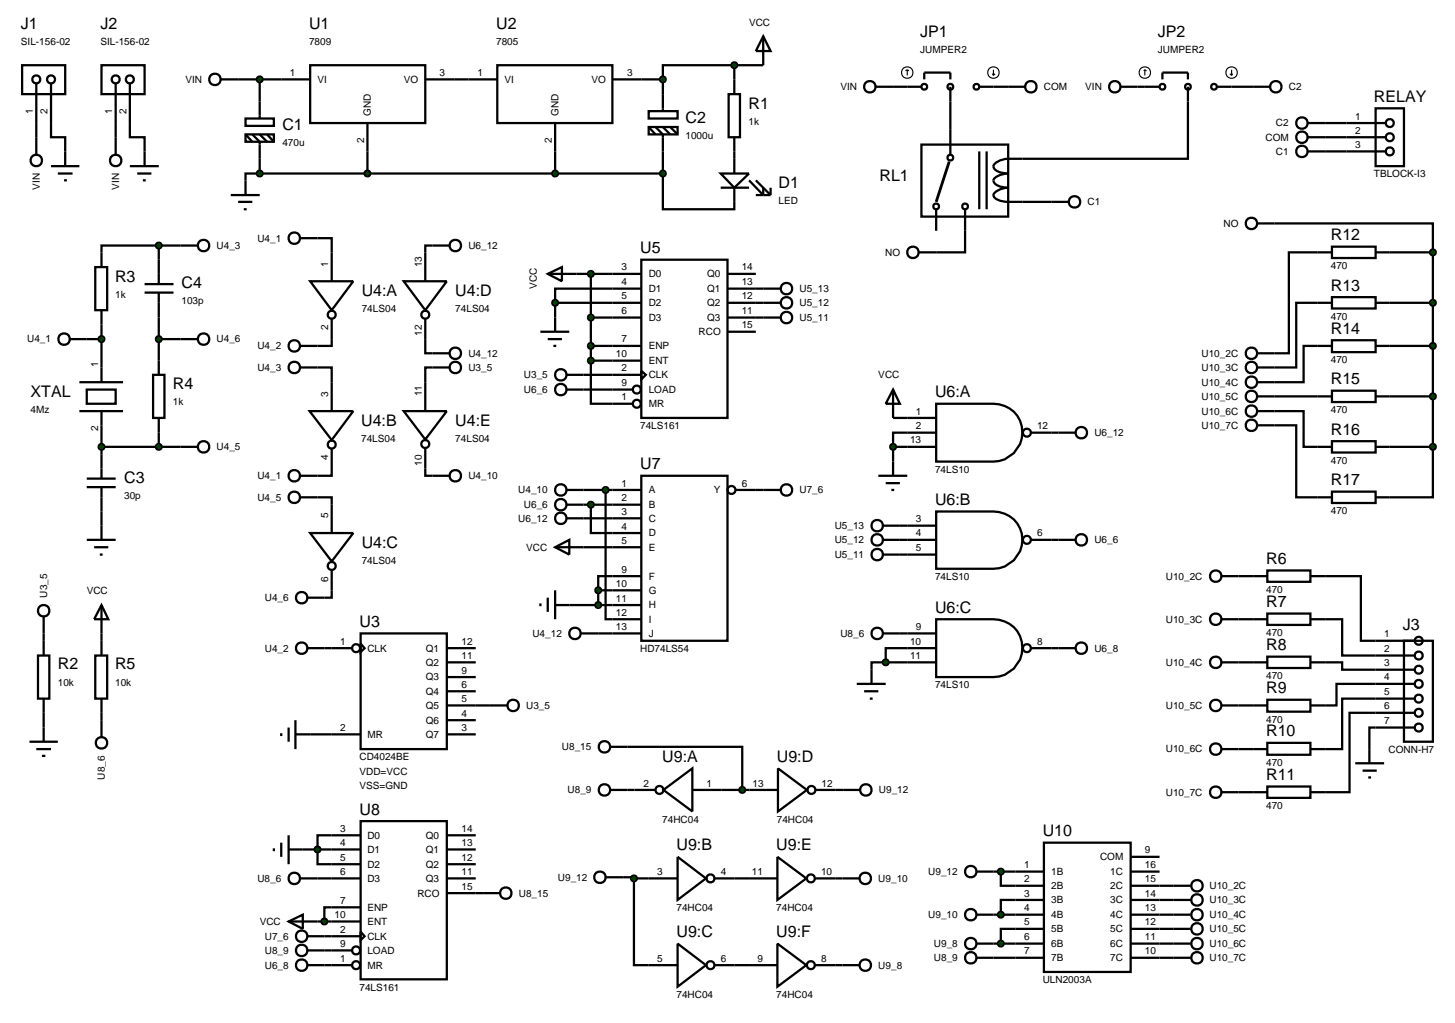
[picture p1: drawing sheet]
<svg xmlns="http://www.w3.org/2000/svg" width="257mm" height="180mm" viewBox="0 0 257 180" stroke-linecap="round" stroke-linejoin="round" font-family="sans-serif">
<g fill="none" stroke="#000" stroke-width=".4">
<path d="M42 14h12.7M45.8 14v6.9M54.7 11.5h20.3v10.2h-20.3zM75 14h12.7M87.7 11.5h20.3v10.2h-20.3zM108 14h8.9M114.4 19.6h5.1v1.3h-5.1zM116.9 14v5.6M128.5 16.6h2v7.6h-2zM129.5 11.5h-12.6v2.5M129.5 11.5v5.1M129.5 11.5h5.1"/>
<path d="M157.5 15.3h2.5M167.6 17.9v5M175.2 15.3h2.6M200.6 15.3h1.3M209.5 17.9v10.1h-29.2M217.2 15.3h3.8M6.4 21.7v2.5M9 21.7v2.5h2.5v2.5M20.4 21.7v2.5M22.9 21.7v2.5h2.6v2.5M43.3 20.9h5v1.3h-5zM43.3 23.7h5v1.3h-5z"/>
<path d="M43.3 23.7l1.2 1.3M44.5 23.7l1.3 1.3v5.6M45.8 30.6h-2.5v1.2M45.8 30.6h71.1M45.8 23.7l1.3 1.3M47.1 23.7l1.2 1.3M64.8 21.7v8.9M97.9 21.7v8.9M114.4 22.4h5.1v1.3h-5.1zM114.4 22.4l1.2 1.3M115.6 22.4l1.3 1.3v6.9M116.9 30.6v6.3h12.6v-3.8"/>
<path d="M116.9 22.4l1.3 1.3M118.2 22.4l1.3 1.3M127.1 30.6h5l-2.6 2.5zM127.1 33.1h5M129.5 24.2v6.4M132.1 31.8l2.5 2.6v-1.3M133.3 31.8l2.6 2.6M133.3 34.4h2.6M135.9 33.1v1.3M180.3 35.6h5.1M224.8 39.4h27.9v5.1M233.7 24.2h3.8"/>
<path d="M233.7 26.7h3.8M233.7 21.7h3.8M15.3 59.8h2.6M17.9 57.2v7.6M28 43.3h-10.1v1.2M28 43.3v2.5M28 56v7.6M28 59.8h3.8M28 43.3h3.8M56 42h2.5v2.5M58.5 59.8v1.2h-2.5M75 59.8v2.5h1.3"/>
<path d="M76.3 43.3h-1.3v1.2M97.9 53.4v2.6M97.9 53.4h10.1M101.7 48.3h6.3M104.2 56h3.8M104.2 48.3v15.3M108 50.9h-10.1v2.5M133.3 53.4h1.3M133.3 56h1.3M133.3 50.9h1.3M170.2 40.7v3.8h-5.1M232.4 44.5h-5.1v17.8h-2.5"/>
<path d="M232.4 53.4h-3.8v11.4h-3.8M245.1 53.4h7.6M245.1 44.5h7.6M252.7 44.5v34.3M17.9 75v5.1M17.9 78.8h13.9M28 76.3v2.5M56 64.8h2.5v2.7M76.3 64.8h-1.3v2.6M102.9 66.1h5.1M102.9 68.7h5.1M104.2 63.6v7.6h3.8"/>
<path d="M104.2 61h3.8M104.2 63.6h3.8M157.5 73.7h2.5M157.5 78.8h2.5M157.5 78.8v2.6M160 76.3h-2.5v2.5M185.4 76.3h1.3M224.8 72.5h5.1v6.3h2.5M224.8 75h3.8v12.7h3.8M224.8 69.9h7.6M232.4 61h-2.5v6.4h-5.1M245.1 61h7.6"/>
<path d="M245.1 69.9h7.6M245.1 78.8h7.6M252.7 78.8v8.9h-7.6M17.9 90.2v2.5M56 87.7h2.5v1.3M58.5 82.7v1.2h-2.5M75 82.6v1.3h1.3M102.9 89h5.1M102.9 96.5h5.1M102.9 86.4h5.1M102.9 91.4h5.1M104.2 89v5h3.8"/>
<path d="M106.8 86.4v22.8h1.2M133.3 86.4h1.3M158.7 95.2h1.3M158.7 92.7h1.3M158.7 97.8h1.3M185.4 95.2h1.3M7.7 111.7v1.3M17.9 111.7v1.3M57.2 114.3h1.3M58.5 104.1v1.3h-1.3M100.4 106.7h7.6M105.5 104.1h2.5"/>
<path d="M105.5 111.7h2.5M105.5 104.1v2.6M108 101.6h-2.5v2.5M156.2 116.8h-2.5v1.3M156.2 116.8h3.8M158.7 111.7h1.3M160 114.3h-3.8v2.5M185.4 114.3h1.3M218.4 101.6h2.6M218.4 109.2h2.6M218.4 116.8h2.6M233.7 101.6h6.3v11.4h2.6"/>
<path d="M233.7 109.2h3v6.4h5.9M233.7 116.8h3v1.3h5.9M7.7 125.7v2.6M17.9 125.7v1.3M54.7 129.5h3.8M83.9 124.4h2.5M110.7 131.7h20.2v7.6M110.7 139.3h1.2M127.2 139.3h5M147.4 139.3h1.3M218.4 124.4h2.6M218.4 132.1h2.6"/>
<path d="M218.4 139.7h2.6M242.6 120.6h-6.9v3.8h-2M242.6 123.2h-5.9v8.9h-3M242.6 125.7h-4.6v14h-4.3M242.6 128.3h-1.1v3.8M53.4 149.8h5.1M56 154.9h2.5M58.5 160h-1.3v2.5M58.5 147.3h-2.5v5.1h2.5M83.9 157.5h1.3M109.9 154.7h1.9v.2M111.8 154.9v15.3h2.6"/>
<path d="M111.8 154.9h2.6M129.5 154.9h2.6M147.3 154.9h1.3M175.2 153.7h3.9M176.5 153.7v2.5h2.6M179.1 158.7h-2.6v2.6M204.5 158.7h2.5M204.5 156.2h2.5M56 162.5h2.5M57.2 170.2h1.3M57.2 167.6h1.3M57.2 165.1h1.3"/>
<path d="M129.5 170.2h2.6M147.3 170.2h1.3M175.2 168.9h3.9M175.2 166.4h3.9M175.2 161.3h3.9M179.1 163.8h-2.6v2.6M204.5 168.9h2.5M204.5 166.4h2.5M204.5 163.8h2.5M204.5 161.3h2.5"/>
</g>
<path d="M116.5 13.7l.4-.2-.5 .5zM116.9 13.5l.3 .1 .2 .4zM116.9 14.5l.5-.5-.1 .3zM116.4 14l.5 .5-.4-.2z" fill="#004000" stroke="#000" stroke-width=".4"/>
<path d="M116.4 14l.5-.5 .5 .5-.5 .5z" fill="#004000"/>
<g fill="none" stroke="#000" stroke-width=".4">
<path d="M40.7 34.4h5.1M42 35.6h2.5M43 36.9h.5M43.3 31.8v2.6M16.8 47.1h2.1v7.6h-2.1zM17.9 44.5v2.6M17.9 54.7v2.5M25.5 51.6h5.1M25.5 50.1h5.1M28 45.8v4.3M28 51.6v4.4M54.7 49.6h7.6l-3.8 5.1z"/>
<path d="M58.5 44.5v5.1M58.5 56.2v3.6M71.2 49.6h7.6l-3.8 5.1zM75 44.5v5.1M75 56.2v3.6M108 48.3h5.1M108 50.9h5.1M108 53.4h5.1M108 56h5.1M113.1 45.8h15.2v27.9h-15.2zM128.3 48.3h5M128.3 50.9h5"/>
<path d="M128.3 53.4h5M128.3 56h5M128.3 58.5h5M14 67.4h7.7M14 72.5h7.7M15.3 68.7h5.1v2.5h-5.1zM17.9 64.8v2.6M17.9 72.5v2.5M27 66.1h2v7.6h-2zM28 63.6v2.5M28 73.7v2.6M54.6 72.5h7.7l-3.8 5.1z"/>
<path d="M58.5 67.5v5M58.5 79.1v3.6M71.2 72.5h7.6l-3.8 5zM75 67.4v5.1M75 79.1v3.5M108 61h5.1M108 63.6h5.1M108 66.1h5.1M108 68.7h3.6M108 71.2h3.6M113.1 65.4l.8 .7-.8 .8zM160 73.7h5.1"/>
<path d="M160 76.3h5.1M160 78.8h5.1M165.1 71.2h10.1a5.1 5.1 0 0 1 5.1 5.1 5.1 5.1 0 0 1-5.1 5.1h-10.1zM181.8 76.3h3.6M15.3 85.9h5.1M15.3 84.4h5.1M15.3 95.2h5.1M16.6 96.5h2.5M17.6 97.8h.5M17.9 80.1v4.3M17.9 85.9v4.3M17.9 92.7v2.5"/>
<path d="M54.7 94h7.6l-3.8 5zM58.5 89v5M160 95.2h5.1M160 97.8h5.1M160 92.7h5.1M165.1 90.2h10.1a5.1 5.1 0 0 1 5.1 5 5.1 5.1 0 0 1-5.1 5.1h-10.1zM181.8 95.2h3.6M6.7 115.6h2v7.6h-2zM7.7 113v2.6M58.5 114.3h3.6M58.5 100.6v3.5M63.6 111.7h15.2v20.4h-15.2z"/>
<path d="M63.6 113.5l.7 .8-.7 .7zM78.8 114.3h5.1M78.8 116.8h5.1M78.8 119.4h5.1M160 114.3h5.1M160 116.8h5.1M160 111.7h5.1M165.1 109.2h10.1a5.1 5.1 0 0 1 5.1 5.1 5.1 5.1 0 0 1-5.1 5.1h-10.1zM181.8 114.3h3.6M5.2 130.8h5M6.4 132.1h2.6M7.4 133.3h.6"/>
<path d="M7.7 123.2v2.5M7.7 128.3v2.5M58.5 129.5h5.1M78.8 129.5h5.1M78.8 121.9h5.1M78.8 124.4h5.1M78.8 127h5.1M58.5 147.3h5.1M58.5 149.8h5.1M58.5 152.4h5.1M58.5 154.9h5.1M58.5 160h5.1"/>
<path d="M63.6 144.8h15.2v27.9h-15.2zM78.8 147.3h5.1M78.8 149.8h5.1M78.8 152.4h5.1M78.8 154.9h5.1M78.8 157.5h5.1M58.5 162.5h5.1M58.5 165.1h5.1M58.5 167.6h3.6M58.5 170.2h3.6M63.6 164.3l.7 .8-.7 .7z"/>
<circle cx="58.5" cy="55.5" r=".7"/>
<circle cx="75" cy="55.5" r=".7"/>
<circle cx="58.5" cy="78.4" r=".7"/>
<circle cx="75" cy="78.3" r=".7"/>
<circle cx="112.3" cy="68.7" r=".7"/>
<circle cx="112.3" cy="71.2" r=".7"/>
<circle cx="181.1" cy="76.3" r=".7"/>
<circle cx="58.5" cy="99.8" r=".7"/>
<circle cx="181.1" cy="95.2" r=".7"/>
<circle cx="62.8" cy="114.3" r=".7"/>
<circle cx="181.1" cy="114.3" r=".7"/>
<circle cx="62.8" cy="170.2" r=".7"/>
<circle cx="62.8" cy="167.6" r=".7"/>
</g>
<path d="M27.7 59.4l.3-.1-.5 .5zM28 59.3l.4 .2 .1 .3zM28 60.3l.5-.5-.1 .3zM27.5 59.8l.5 .5-.4-.2z" fill="#004000" stroke="#000" stroke-width=".4"/>
<path d="M28 59.3l.5 .5-.5 .5-.5-.5z" fill="#004000"/>
<g fill="none" stroke="#000" stroke-width=".4">
<path d="M134.6 6.4l1.3 2.6h-2.6zM134.6 6.4v5.1M111.9 139.3h3.6M117 139.3l5.1-3.8v7.6zM122.1 139.3h5.1M132.2 139.3h5M137.2 135.5l5.1 3.8-5.1 3.8zM143.8 139.3h3.6M114.4 154.9h5.1M119.5 151.1l5 3.8-5 3.8zM126.1 154.9h3.4M132.1 154.9h5"/>
<path d="M137.1 151.1l5.1 3.8-5.1 3.8zM143.7 154.9h3.6M179.1 153.7h5M179.1 156.2h5M179.1 158.7h5M184.1 148.6h15.3v22.8h-15.3zM199.4 153.7h5.1M199.4 156.2h5.1M199.4 158.7h5.1M199.4 151.1h5.1M114.4 170.2h5.1M119.5 166.4l5 3.8-5 3.8z"/>
<path d="M126.1 170.2h3.4M132.1 170.2h5M137.1 166.4l5.1 3.8-5.1 3.8zM143.7 170.2h3.6M179.1 161.3h5M179.1 163.8h5M179.1 166.4h5M179.1 168.9h5M199.4 161.3h5.1M199.4 163.8h5.1M199.4 166.4h5.1M199.4 168.9h5.1"/>
<circle cx="116.3" cy="139.3" r=".7"/>
<circle cx="143.1" cy="139.3" r=".7"/>
<circle cx="125.3" cy="154.9" r=".7"/>
<circle cx="143" cy="154.9" r=".7"/>
<circle cx="125.3" cy="170.2" r=".7"/>
<circle cx="143" cy="170.2" r=".7"/>
</g>
<path d="M129.1 11.2l.4-.2-.5 .5zM129.5 11l.3 .1 .2 .4zM130 11.5l-.1 .3-.4 .2zM129 11.5l.5 .5-.4-.2z" fill="#004000" stroke="#000" stroke-width=".4"/>
<path d="M129 11.5l.5-.5 .5 .5-.5 .5z" fill="#004000"/>
<g fill="none" stroke="#000" stroke-width=".4">
<path d="M38.9 14h3.1M6.4 24.2v3.1M9 29.3h5M10.2 30.6h2.6M11.3 31.8h.5M11.5 26.7v2.6"/>
<circle cx="37.9" cy="14" r="1.01"/>
<circle cx="6.4" cy="28.3" r="1.01"/>
</g>
<path d="M45.4 13.7l.4-.2-.5 .5zM45.8 13.5l.4 .2 .1 .3zM45.8 14.5l.5-.5-.1 .3zM45.3 14l.5 .5-.3-.1z" fill="#004000" stroke="#000" stroke-width=".4"/>
<path d="M45.3 14l.5-.5 .5 .5-.5 .5z" fill="#004000"/>
<path d="M95.3 58.5h5.1M96.6 48.3l2.5-1.2v2.5zM96.6 48.3h5.1M96.6 59.8h2.5M97.9 56v2.5M97.6 61h.5" fill="none" stroke="#000" stroke-width=".4"/>
<g fill="#004000" stroke="#000" stroke-width=".4">
<path d="M97.5 53.1l.4-.2-.5 .5zM97.9 52.9l.3 .1 .2 .4zM98.4 53.4l-.1 .3-.4 .2zM97.4 53.4l.5 .5-.3-.1z"/>
<path d="M103.8 55.7l.4-.2-.5 .5zM104.2 55.5l.3 .1 .2 .4zM104.7 56l-.1 .3-.4 .2zM103.7 56l.5 .5-.3-.1z"/>
<path d="M103.9 60.6l.3-.1-.5 .5zM104.2 60.5l.3 .1 .2 .4zM104.7 61l-.1 .3-.4 .2zM103.7 61l.5 .5-.4-.2z"/>
<path d="M103.9 63.2l.3-.1-.5 .5zM104.2 63.1l.3 .1 .2 .4zM104.7 63.6l-.1 .3-.4 .2zM103.7 63.6l.5 .5-.4-.2z"/>
</g>
<g fill="#004000">
<path d="M97.4 53.4l.5-.5 .5 .5-.5 .5z"/>
<path d="M103.7 56l.5-.5 .5 .5-.5 .5z"/>
<path d="M104.2 60.5l.5 .5-.5 .5-.5-.5z"/>
<path d="M103.7 63.6l.5-.5 .5 .5-.5 .5z"/>
</g>
<path d="M157.5 68.7l1.2 2.5h-2.5zM157.5 68.7v5M16.8 115.6h2.1v7.6h-2.1zM17.9 113v2.6M17.9 123.2v2.5M48.3 149.6v.5M49.6 148.6v2.5M50.9 149.8h2.5M50.9 147.3v5.1M50.9 162.5l2.5-1.2v2.5zM50.9 162.5h5.1" fill="none" stroke="#000" stroke-width=".4"/>
<g fill="#004000" stroke="#000" stroke-width=".4">
<path d="M56.8 162.2l.4-.2-.5 .5zM57.2 162l.4 .2 .1 .3zM57.2 163l.5-.5-.1 .3zM56.7 162.5l.5 .5-.3-.1z"/>
<path d="M55.6 149.5l.4-.2-.5 .5zM56 149.3l.4 .2 .1 .3zM56.5 149.8l-.2 .4-.3 .1zM55.5 149.8l.5 .5-.3-.1z"/>
</g>
<g fill="#004000">
<path d="M56.7 162.5l.5-.5 .5 .5-.5 .5z"/>
<path d="M55.5 149.8l.5-.5 .5 .5-.5 .5z"/>
</g>
<g fill="none" stroke="#000" stroke-width=".4">
<path d="M108 86.4h5.1M108 89h5.1M108 91.4h5.1M108 94h5.1M108 96.5h5.1M113.1 83.9h15.2v29.1h-15.2zM129.8 86.4h3.5M108 101.6h5.1M108 104.1h5.1M108 106.7h5.1M108 109.2h5.1M108 111.7h5.1"/>
<circle cx="129" cy="86.4" r=".7"/>
</g>
<path d="M103.9 88.6l.3-.1-.5 .5zM104.2 88.5l.3 .1 .2 .4zM104.7 89l-.1 .3-.4 .2zM103.7 89l.5 .5-.4-.2z" fill="#004000" stroke="#000" stroke-width=".4"/>
<path d="M104.2 88.5l.5 .5-.5 .5-.5-.5z" fill="#004000"/>
<path d="M97.9 96.5l2.5-1.3v2.6zM97.9 96.5h5M95.3 106.4v.5M96.6 105.4v2.5M97.9 106.7h2.5M97.9 104.1v5.1" fill="none" stroke="#000" stroke-width=".4"/>
<path d="M105.2 103.7l.3-.1-.5 .5zM105.5 103.6l.3 .1 .2 .4zM106 104.1l-.2 .4-.3 .1zM105 104.1l.5 .5-.3-.1z" fill="#004000" stroke="#000" stroke-width=".4"/>
<path d="M105.5 103.6l.5 .5-.5 .5-.5-.5z" fill="#004000"/>
<g fill="none" stroke="#000" stroke-width=".4">
<path d="M76.3 83.9h3M99.9 86.4h3M102.4 111.7h3.1"/>
<circle cx="80.3" cy="83.9" r="1.01"/>
<circle cx="98.9" cy="86.4" r="1.01"/>
<circle cx="101.4" cy="111.7" r="1.01"/>
</g>
<path d="M106.4 86.1l.4-.2-.5 .5zM106.8 85.9l.3 .1 .2 .4zM107.3 86.4l-.2 .4-.3 .1zM106.3 86.4l.5 .5-.4-.2z" fill="#004000" stroke="#000" stroke-width=".4"/>
<path d="M106.3 86.4l.5-.5 .5 .5-.5 .5z" fill="#004000"/>
<g fill="none" stroke="#000" stroke-width=".4">
<path d="M76.3 62.3h3M215.4 101.6h3M215.4 109.2h3M215.4 116.8h3M107.6 139.3h3.1M107.6 131.7h3.1M215.4 124.4h3M215.4 132.1h3M215.4 139.7h3M85.2 157.5h3M207 158.7h3M207 156.2h3"/>
<path d="M54.2 167.6h3M172.2 168.9h3M207 168.9h3M207 166.4h3M207 163.8h3M207 161.3h3"/>
<circle cx="80.3" cy="62.3" r="1.01"/>
<circle cx="214.4" cy="101.6" r="1.01"/>
<circle cx="214.4" cy="109.2" r="1.01"/>
<circle cx="214.4" cy="116.8" r="1.01"/>
<circle cx="106.6" cy="139.3" r="1.01"/>
<circle cx="106.6" cy="131.7" r="1.01"/>
<circle cx="214.4" cy="139.7" r="1.01"/>
<circle cx="214.4" cy="124.4" r="1.01"/>
<circle cx="214.4" cy="132.1" r="1.01"/>
<circle cx="89.2" cy="157.5" r="1.01"/>
<circle cx="211.1" cy="156.2" r="1.01"/>
<circle cx="211.1" cy="158.7" r="1.01"/>
<circle cx="53.2" cy="167.6" r="1.01"/>
<circle cx="171.2" cy="168.9" r="1.01"/>
<circle cx="211.1" cy="168.9" r="1.01"/>
<circle cx="211.1" cy="161.3" r="1.01"/>
<circle cx="211.1" cy="163.8" r="1.01"/>
<circle cx="211.1" cy="166.4" r="1.01"/>
</g>
<path d="M130.6 138.9l.3-.1-.5 .5zM130.9 138.8l.3 .1 .2 .4zM131.4 139.3l-.2 .4-.3 .1zM130.4 139.3l.5 .5-.3-.1z" fill="#004000" stroke="#000" stroke-width=".4"/>
<path d="M130.9 138.8l.5 .5-.5 .5-.5-.5z" fill="#004000"/>
<g fill="none" stroke="#000" stroke-width=".4">
<path d="M20.4 24.2v3.1M22.9 29.3h5.1M24.2 30.6h2.5M25.2 31.8h.5M25.5 26.7v2.6M162.5 25.5h15.3v12.7h-15.3zM165.1 36.9v3.8M167.6 22.9v4.4M170.2 36.9v3.8M172.7 26.7v10.2M174 26.7v10.2M180.3 28a6.9 6.9 0 0 0-4.3 .5 .9 .9 0 0 0-.7 1.2 2.84 2.84 0 0 0 2.5 .9 2.77 2.77 0 0 0-2.6 1.2 1.5 1.5 0 0 0 1.3 1.1l1.3 .2a2.79 2.79 0 0 0-2.6 1.3 1.5 1.5 0 0 0 1.3 1l1.3 .2h2.5"/>
<path d="M76.3 43.3h3M232.4 44.5h2.5M232.4 53.4h2.5M234.9 43.5h7.7v2h-7.7zM234.9 52.4h7.7v2h-7.7zM234.9 60h7.7v2.1h-7.7zM242.6 44.5h2.5M242.6 53.4h2.5M52.9 61h3.1M76.3 64.8h3M99.9 66.1h3M99.9 68.7h3"/>
<path d="M186.7 76.3h3M221.7 62.3h3.1M221.7 64.8h3.1M221.7 67.4h3.1M221.7 69.9h3.1M221.7 72.5h3.1M221.7 75h3.1M232.4 69.9h2.5M232.4 61h2.5M232.4 78.8h2.5M234.9 68.9h7.7v2h-7.7zM234.9 77.8h7.7v2h-7.7z"/>
<path d="M242.6 69.9h2.5M242.6 61h2.5M242.6 78.8h2.5M99.9 91.4h3M99.9 89h3M186.7 95.2h3M232.4 87.7h2.5M234.9 86.7h7.7v2h-7.7zM242.6 87.7h2.5M54.2 114.3h3M221 101.6h2.5M221 109.2h2.5"/>
<path d="M221 116.8h2.5M223.5 100.6h7.6v2h-7.6zM223.5 108.2h7.6v2h-7.6zM223.5 115.8h7.6v2h-7.6zM231.1 101.6h2.6M231.1 109.2h2.6M231.1 116.8h2.6M86.4 124.4h3.1M221 124.4h2.5M221 132.1h2.5M221 139.7h2.5M223.5 123.4h7.6v2.1h-7.6z"/>
<path d="M223.5 131h7.6v2.1h-7.6zM223.5 138.7h7.6v2h-7.6zM231.1 124.4h2.6M231.1 132.1h2.6M231.1 139.7h2.6M239 134.6h5.1M240.3 135.9h2.5M241.3 137.1h.5M241.5 132.1v2.5"/>
<circle cx="20.4" cy="28.3" r="1.01"/>
<circle cx="165.1" cy="36.4" r=".51"/>
<circle cx="167.6" cy="27.8" r=".51"/>
<circle cx="170.2" cy="36.4" r=".51"/>
<circle cx="80.3" cy="43.3" r="1.01"/>
<circle cx="51.9" cy="61" r="1.01"/>
<circle cx="80.3" cy="64.8" r="1.01"/>
<circle cx="98.9" cy="68.7" r="1.01"/>
<circle cx="98.9" cy="66.1" r="1.01"/>
<circle cx="190.7" cy="76.3" r="1.01"/>
<circle cx="220.7" cy="67.4" r="1.01"/>
<circle cx="220.7" cy="64.8" r="1.01"/>
<circle cx="220.7" cy="72.5" r="1.01"/>
<circle cx="220.7" cy="75" r="1.01"/>
<circle cx="220.7" cy="62.3" r="1.01"/>
<circle cx="220.7" cy="69.9" r="1.01"/>
<circle cx="98.9" cy="89" r="1.01"/>
<circle cx="98.9" cy="91.4" r="1.01"/>
<circle cx="190.7" cy="95.2" r="1.01"/>
<circle cx="53.2" cy="114.3" r="1.01"/>
<circle cx="90.5" cy="124.4" r="1.01"/>
</g>
<path d="M167.4 28.5l-2.3 7.1" fill="none" stroke="#000" stroke-width=".5"/>
<g fill="#004000" stroke="#000" stroke-width=".4">
<path d="M252.3 53.1l.4-.2-.5 .5zM252.7 52.9l.4 .2 .1 .3zM253.2 53.4l-.1 .3-.4 .2zM252.2 53.4l.5 .5-.4-.2z"/>
<path d="M252.3 60.7l.4-.2-.5 .5zM252.7 60.5l.4 .2 .1 .3zM253.2 61l-.1 .3-.4 .2zM252.2 61l.5 .5-.4-.2z"/>
<path d="M252.4 69.5l.3-.1-.5 .5zM252.7 69.4l.4 .2 .1 .3zM253.2 69.9l-.1 .3-.4 .2zM252.2 69.9l.5 .5-.4-.2z"/>
<path d="M252.3 78.5l.4-.2-.5 .5zM252.7 78.3l.4 .2 .1 .3zM253.2 78.8l-.1 .3-.4 .2zM252.2 78.8l.5 .5-.4-.2z"/>
</g>
<g fill="#004000">
<path d="M252.2 53.4l.5-.5 .5 .5-.5 .5z"/>
<path d="M252.2 61l.5-.5 .5 .5-.5 .5z"/>
<path d="M252.7 69.4l.5 .5-.5 .5-.5-.5z"/>
<path d="M252.2 78.8l.5-.5 .5 .5-.5 .5z"/>
</g>
<g fill="none" stroke="#000" stroke-width=".4">
<path d="M3.9 11.5h7.6v5.1h-7.6zM6.4 14.8v6.9M9 14.8v6.9M17.9 11.5h7.6v5.1h-7.6zM20.4 14.8v6.9M22.9 14.8v6.9M154.4 15.3h3.1M160 15.3h2.5M163 14v-1.2h4.6v1.2M167.6 15.3v2.6M172.7 15.3h2.5M197.6 15.3h3"/>
<path d="M201.9 15.3h2.6M205 14v-1.2h4.5v1.2M209.5 15.3v2.6M214.6 15.3h2.6M242.6 19.1h5v10.2h-5zM237.5 21.7h6.8M237.5 24.2h6.8M237.5 26.7h6.8M134.6 86.4h3M155.7 111.7h3M186.7 114.3h3M148.7 139.3h3"/>
<path d="M52.9 154.9h3.1M148.6 154.9h3M172.2 153.7h3M54.2 165.1h3M54.2 170.2h3M148.6 170.2h3M172.2 161.3h3M172.2 166.4h3"/>
<circle cx="6.4" cy="14" r=".7"/>
<circle cx="9" cy="14" r=".7"/>
<circle cx="20.4" cy="14" r=".7"/>
<circle cx="22.9" cy="14" r=".7"/>
<circle cx="153.4" cy="15.3" r="1.01"/>
<circle cx="163" cy="15.3" r=".51"/>
<circle cx="167.6" cy="15.3" r=".51"/>
<circle cx="172.2" cy="15.3" r=".51"/>
<circle cx="196.6" cy="15.3" r="1.01"/>
<circle cx="205" cy="15.3" r=".51"/>
<circle cx="209.5" cy="15.3" r=".51"/>
<circle cx="214.1" cy="15.3" r=".51"/>
<circle cx="245.1" cy="26.7" r=".7"/>
<circle cx="245.1" cy="24.2" r=".7"/>
<circle cx="245.1" cy="21.7" r=".7"/>
<circle cx="138.7" cy="86.4" r="1.01"/>
<circle cx="154.7" cy="111.7" r="1.01"/>
<circle cx="190.7" cy="114.3" r="1.01"/>
<circle cx="152.7" cy="139.3" r="1.01"/>
<circle cx="51.9" cy="154.9" r="1.01"/>
<circle cx="152.6" cy="154.9" r="1.01"/>
<circle cx="171.2" cy="153.7" r="1.01"/>
<circle cx="53.2" cy="165.1" r="1.01"/>
<circle cx="53.2" cy="170.2" r="1.01"/>
<circle cx="152.6" cy="170.2" r="1.01"/>
<circle cx="171.2" cy="166.4" r="1.01"/>
<circle cx="171.2" cy="161.3" r="1.01"/>
</g>
<g fill="none" stroke="#000" stroke-width=".2">
<path d="M160 12.3l-.3 .2M160 12.3l.3 .2M160 12.3v1M175 13l.2 .3M175.2 12.3v1M175.5 13l-.3 .3M201.9 12.3l-.2 .2M201.9 12.3l.3 .2M201.9 12.3v1M216.9 13l.3 .3M217.2 12.3v1M217.4 13l-.2 .3"/>
<circle cx="160" cy="12.8" r="1.01"/>
<circle cx="175.2" cy="12.8" r="1.01"/>
<circle cx="201.9" cy="12.8" r="1.01"/>
<circle cx="217.2" cy="12.8" r="1.01"/>
</g>
<g fill="#004000" stroke="#000" stroke-width=".4">
<path d="M176.2 153.3l.3-.1-.5 .5zM176.5 153.2l.3 .1 .2 .4zM177 153.7l-.2 .4-.3 .1zM176 153.7l.5 .5-.3-.1z"/>
<path d="M176.2 160.9l.3-.1-.5 .5zM176.5 160.8l.3 .1 .2 .4zM177 161.3l-.1 .3-.4 .2zM176 161.3l.5 .5-.4-.2z"/>
<path d="M176.2 166l.3-.1-.5 .5zM176.5 165.9l.3 .1 .2 .4zM177 166.4l-.2 .4-.3 .1zM176 166.4l.5 .5-.3-.1z"/>
</g>
<g fill="#004000">
<path d="M176.5 153.2l.5 .5-.5 .5-.5-.5z"/>
<path d="M176.5 160.8l.5 .5-.5 .5-.5-.5z"/>
<path d="M176.5 165.9l.5 .5-.5 .5-.5-.5z"/>
</g>
<g fill="none" stroke="#000" stroke-width=".4">
<path d="M134.6 50.9h3M134.6 53.4h3M134.6 56h3M154.9 83.9h5.1M155.7 92.7h3M155.7 95.2h3M155.7 97.8h3M156.2 85.2h2.5M157.2 86.4h.5M157.5 81.4v2.5"/>
<circle cx="138.7" cy="50.9" r="1.01"/>
<circle cx="138.7" cy="53.4" r="1.01"/>
<circle cx="138.7" cy="56" r="1.01"/>
<circle cx="154.7" cy="97.8" r="1.01"/>
<circle cx="154.7" cy="95.2" r="1.01"/>
<circle cx="154.7" cy="92.7" r="1.01"/>
</g>
<path d="M157.1 78.5l.4-.2-.5 .5zM157.5 78.3l.3 .1 .2 .4zM158 78.8l-.1 .3-.4 .2zM157 78.8l.5 .5-.3-.1z" fill="#004000" stroke="#000" stroke-width=".4"/>
<path d="M157 78.8l.5-.5 .5 .5-.5 .5z" fill="#004000"/>
<g fill="none" stroke="#000" stroke-width=".4">
<path d="M177.8 15.3h3M221 15.3h3M185.4 35.6h3M230.6 24.2h3.1M230.6 26.7h3.1M230.6 21.7h3.1M17.9 106.7l1.2 2.5h-2.5zM17.9 106.7v5M242.6 113h6.8M242.6 115.6h6.8M242.6 118.1h6.8M247.6 113h5.1v17.8h-5.1z"/>
<path d="M242.6 120.6h6.8M242.6 123.2h6.8M242.6 125.7h6.8M242.6 128.3h6.8"/>
<circle cx="181.8" cy="15.3" r="1.01"/>
<circle cx="225" cy="15.3" r="1.01"/>
<circle cx="189.5" cy="35.6" r="1.01"/>
<circle cx="229.6" cy="26.7" r="1.01"/>
<circle cx="229.6" cy="21.7" r="1.01"/>
<circle cx="229.6" cy="24.2" r="1.01"/>
<circle cx="250.2" cy="113" r=".7"/>
<circle cx="250.2" cy="115.6" r=".7"/>
<circle cx="250.2" cy="118.1" r=".7"/>
<circle cx="250.2" cy="120.6" r=".7"/>
<circle cx="250.2" cy="125.7" r=".7"/>
<circle cx="250.2" cy="128.3" r=".7"/>
<circle cx="250.2" cy="123.2" r=".7"/>
</g>
<path d="M105.2 106.3l.3-.1-.5 .5zM105.5 106.2l.3 .1 .2 .4zM106 106.7l-.2 .4-.3 .1zM105 106.7l.5 .5-.3-.1z" fill="#004000" stroke="#000" stroke-width=".4"/>
<path d="M105.5 106.2l.5 .5-.5 .5-.5-.5z" fill="#004000"/>
<path d="M153.7 118.1v2.5M151.1 120.6h5.1M152.4 121.9h2.5M153.4 123.2h.5" fill="none" stroke="#000" stroke-width=".4"/>
<g fill="#004000" stroke="#000" stroke-width=".4">
<path d="M155.9 116.4l.3-.1-.5 .5zM156.2 116.3l.4 .2 .1 .3zM156.7 116.8l-.2 .4-.3 .1zM155.7 116.8l.5 .5-.3-.1z"/>
<path d="M111.5 154.5l.3-.1-.5 .5zM111.8 154.4l.3 .1 .2 .4zM111.8 155.4l.5-.5-.2 .4zM111.3 154.9l.5 .5-.3-.1z"/>
<path d="M252.4 44.1l.3-.1-.5 .5zM252.7 44l.4 .2 .1 .3zM253.2 44.5l-.1 .3-.4 .2zM252.2 44.5l.5 .5-.4-.2z"/>
</g>
<g fill="#004000">
<path d="M155.7 116.8l.5-.5 .5 .5-.5 .5z"/>
<path d="M111.8 154.4l.5 .5-.5 .5-.5-.5z"/>
<path d="M252.7 44l.5 .5-.5 .5-.5-.5z"/>
</g>
<g fill="none" stroke="#000" stroke-width=".4">
<path d="M12.3 59.8h3M31.8 43.3h3.1M52.9 42h3.1M52.9 64.8h3.1"/>
<circle cx="11.3" cy="59.8" r="1.01"/>
<circle cx="35.9" cy="43.3" r="1.01"/>
<circle cx="51.9" cy="42" r="1.01"/>
<circle cx="51.9" cy="64.8" r="1.01"/>
</g>
<path d="M17.6 59.4l.3-.1-.5 .5zM17.9 59.3l.3 .1 .2 .4zM17.9 60.3l.5-.5-.2 .4zM17.4 59.8l.5 .5-.4-.2z" fill="#004000" stroke="#000" stroke-width=".4"/>
<path d="M17.9 59.3l.5 .5-.5 .5-.5-.5z" fill="#004000"/>
<g fill="none" stroke="#000" stroke-width=".4">
<path d="M31.8 59.8h3.1M31.8 78.8h3.1M52.9 87.7h3.1M54.2 105.4h3"/>
<circle cx="35.9" cy="59.8" r="1.01"/>
<circle cx="35.9" cy="78.8" r="1.01"/>
<circle cx="51.9" cy="87.7" r="1.01"/>
<circle cx="53.2" cy="105.4" r="1.01"/>
</g>
<g fill="#004000" stroke="#000" stroke-width=".4">
<path d="M116.5 30.3l.4-.2-.5 .5zM116.9 30.1l.3 .1 .2 .4zM116.9 31.1l.5-.5-.1 .3zM116.4 30.6l.5 .5-.4-.2z"/>
<path d="M97.5 30.3l.4-.2-.5 .5zM97.9 30.1l.3 .1 .2 .4zM98.4 30.6l-.1 .3-.4 .2zM97.4 30.6l.5 .5-.3-.1z"/>
<path d="M45.4 30.3l.4-.2-.5 .5zM45.8 30.1l.4 .2 .1 .3zM45.8 31.1l.5-.5-.1 .3zM45.3 30.6l.5 .5-.3-.1z"/>
<path d="M64.4 30.3l.4-.2-.5 .5zM64.8 30.1l.4 .2 .1 .3zM64.8 31.1l.5-.5-.1 .3zM64.3 30.6l.5 .5-.4-.2z"/>
<path d="M27.6 78.5l.4-.2-.5 .5zM28 78.3l.4 .2 .1 .3zM28 79.3l.5-.5-.1 .3zM27.5 78.8l.5 .5-.4-.2z"/>
<path d="M17.5 78.5l.4-.2-.5 .5zM17.9 78.3l.3 .1 .2 .4zM17.9 79.3l.5-.5-.2 .4zM17.4 78.8l.5 .5-.4-.2z"/>
<path d="M103.8 48l.4-.2-.5 .5zM104.2 47.8l.3 .1 .2 .4zM104.7 48.3l-.1 .3-.4 .2zM103.7 48.3l.5 .5-.4-.2z"/>
<path d="M27.6 43l.4-.2-.5 .5zM28 42.8l.4 .2 .1 .3zM28 43.8l.5-.5-.1 .3zM27.5 43.3l.5 .5-.4-.2z"/>
</g>
<g fill="#004000">
<path d="M116.4 30.6l.5-.5 .5 .5-.5 .5z"/>
<path d="M97.4 30.6l.5-.5 .5 .5-.5 .5z"/>
<path d="M45.3 30.6l.5-.5 .5 .5-.5 .5z"/>
<path d="M64.3 30.6l.5-.5 .5 .5-.5 .5z"/>
<path d="M27.5 78.8l.5-.5 .5 .5-.5 .5z"/>
<path d="M17.4 78.8l.5-.5 .5 .5-.5 .5z"/>
<path d="M103.7 48.3l.5-.5 .5 .5-.5 .5z"/>
<path d="M27.5 43.3l.5-.5 .5 .5-.5 .5z"/>
</g>
<g fill="none" stroke="#000" stroke-width=".4">
<path d="M221.7 39.4h3.1M162 44.5h3.1M52.9 83.9h3.1M7.7 108.7v3M17.9 127v3M49.6 129.3v.5M50.9 128.3v2.5M52.1 129.5h2.6M52.1 127v5.1M106.9 154.7h3"/>
<circle cx="220.7" cy="39.4" r="1.01"/>
<circle cx="161" cy="44.5" r="1.01"/>
<circle cx="51.9" cy="83.9" r="1.01"/>
<circle cx="7.7" cy="107.7" r="1.01"/>
<circle cx="17.9" cy="131" r="1.01"/>
<circle cx="105.8" cy="154.7" r="1.01"/>
</g>
<g font-size="2.8">
<text x="3.7" y="5.2">J1</text>
<text x="17.7" y="5.2">J2</text>
<text x="54.5" y="5.2">U1</text>
<text x="87.5" y="5.2">U2</text>
<text x="162.3" y="6.5">JP1</text>
<text x="204.2" y="6.5">JP2</text>
<text x="242.3" y="18">RELAY</text>
<text x="49.8" y="23">C1</text>
<text x="120.9" y="21.7">C2</text>
<text x="132" y="19.2">R1</text>
<text x="137.3" y="33.2">D1</text>
<text x="155.1" y="32">RL1</text>
<text x="112.9" y="44.7">U5</text>
<text x="234.7" y="42.4">R12</text>
<text x="20.3" y="49.7">R3</text>
<text x="32" y="50.9">C4</text>
<text x="63.8" y="52.2">U4:A</text>
<text x="80.3" y="52.2">U4:D</text>
<text x="234.7" y="51.3">R13</text>
<text x="234.7" y="58.9">R14</text>
<text x="5.4" y="70">XTAL</text>
<text x="30.5" y="68.7">R4</text>
<text x="164.9" y="70.1">U6:A</text>
<text x="234.7" y="67.8">R15</text>
<text x="63.7" y="75.1">U4:B</text>
<text x="80.3" y="75.1">U4:E</text>
<text x="234.7" y="76.7">R16</text>
<text x="112.9" y="82.8">U7</text>
<text x="21.9" y="85.2">C3</text>
<text x="164.9" y="89.1">U6:B</text>
<text x="234.7" y="85.6">R17</text>
<text x="63.8" y="96.6">U4:C</text>
<text x="223.3" y="99.5">R6</text>
<text x="223.3" y="107.1">R7</text>
<text x="63.4" y="110.6">U3</text>
<text x="164.9" y="108.1">U6:C</text>
<text x="247.4" y="111.1">J3</text>
<text x="10.2" y="118.1">R2</text>
<text x="20.3" y="118.1">R5</text>
<text x="223.3" y="114.7">R8</text>
<text x="223.3" y="122.3">R9</text>
<text x="223.3" y="129.9">R10</text>
<text x="116.8" y="134.4">U9:A</text>
<text x="137" y="134.4">U9:D</text>
<text x="223.3" y="137.6">R11</text>
<text x="63.4" y="143.7">U8</text>
<text x="119.3" y="150">U9:B</text>
<text x="136.9" y="150">U9:E</text>
<text x="183.9" y="147.5">U10</text>
<text x="119.3" y="165.2">U9:C</text>
<text x="136.9" y="165.2">U9:F</text>
</g>
<g font-size="1.8">
<text x="132.1" y="4.5">VCC</text>
<text x="3.7" y="8">SIL-156-02</text>
<text x="17.7" y="8">SIL-156-02</text>
<text x="54.5" y="8">7809</text>
<text x="87.5" y="8">7805</text>
<text x="162.3" y="9.3">JUMPER2</text>
<text x="204.2" y="9.3">JUMPER2</text>
<text x="32.7" y="14.6">VIN</text>
<text x="51.1" y="13.4">1</text>
<text x="56" y="14.6">VI</text>
<text x="71.2" y="14.6">VO</text>
<text x="77.5" y="13.4">3</text>
<text x="84.2" y="13.4">1</text>
<text x="89" y="14.6">VI</text>
<text x="104.3" y="14.6">VO</text>
<text x="110.6" y="13.4">3</text>
<text x="148.2" y="15.9">VIN</text>
<text x="184.1" y="15.9">COM</text>
<text x="191.4" y="15.9">VIN</text>
<text x="227.3" y="15.9">C2</text>
<text x="5.8" y="20.1" transform="rotate(-90 5.8 20.1)">1</text>
<text x="8.4" y="20.1" transform="rotate(-90 8.4 20.1)">2</text>
<text x="19.8" y="20.1" transform="rotate(-90 19.8 20.1)">1</text>
<text x="22.3" y="20.1" transform="rotate(-90 22.3 20.1)">2</text>
<text x="65.4" y="20.4" transform="rotate(-90 65.4 20.4)">GND</text>
<text x="98.5" y="20.4" transform="rotate(-90 98.5 20.4)">GND</text>
<text x="132" y="22">1k</text>
<text x="225" y="22.3">C2</text>
<text x="239" y="21.1">1</text>
<text x="239" y="23.6">2</text>
<text x="49.8" y="25.8">470u</text>
<text x="64.2" y="25.2" transform="rotate(-90 64.2 25.2)">2</text>
<text x="97.3" y="25.2" transform="rotate(-90 97.3 25.2)">2</text>
<text x="120.9" y="24.5">1000u</text>
<text x="223.2" y="24.8">COM</text>
<text x="225" y="27.3">C1</text>
<text x="239" y="26.1">3</text>
<text x="7" y="33.5" transform="rotate(-90 7 33.5)">VIN</text>
<text x="21" y="33.5" transform="rotate(-90 21 33.5)">VIN</text>
<text x="137.3" y="36">LED</text>
<text x="242.3" y="31.3">TBLOCK-I3</text>
<text x="191.8" y="36.2">C1</text>
<text x="215.8" y="40">NO</text>
<text x="38.2" y="43.9">U4_3</text>
<text x="45.4" y="42.6">U4_1</text>
<text x="57.9" y="47.1" transform="rotate(-90 57.9 47.1)">1</text>
<text x="74.4" y="47.1" transform="rotate(-90 74.4 47.1)">13</text>
<text x="82.6" y="43.9">U6_12</text>
<text x="109.6" y="47.7">3</text>
<text x="130.8" y="47.7">14</text>
<text x="156.1" y="45.1">NO</text>
<text x="234.7" y="47.5">470</text>
<text x="20.3" y="52.5">1k</text>
<text x="32" y="53.7">103p</text>
<text x="94.7" y="50.9" transform="rotate(-90 94.7 50.9)">VCC</text>
<text x="109.6" y="50.3">4</text>
<text x="109.6" y="52.8">5</text>
<text x="114.4" y="48.9">D0</text>
<text x="114.4" y="51.5">D1</text>
<text x="114.4" y="54">D2</text>
<text x="124.7" y="48.9">Q0</text>
<text x="124.7" y="51.5">Q1</text>
<text x="124.7" y="54">Q2</text>
<text x="130.8" y="50.3">13</text>
<text x="130.8" y="52.8">12</text>
<text x="141" y="51.5">U5_13</text>
<text x="141" y="54">U5_12</text>
<text x="57.9" y="58.2" transform="rotate(-90 57.9 58.2)">2</text>
<text x="63.8" y="55">74LS04</text>
<text x="74.4" y="59.2" transform="rotate(-90 74.4 59.2)">12</text>
<text x="80.3" y="55">74LS04</text>
<text x="109.6" y="55.4">6</text>
<text x="114.4" y="56.6">D3</text>
<text x="123.2" y="59.1">RCO</text>
<text x="124.7" y="56.6">Q3</text>
<text x="130.8" y="55.4">11</text>
<text x="130.8" y="57.9">15</text>
<text x="141" y="56.6">U5_11</text>
<text x="234.7" y="56.4">470</text>
<text x="4.8" y="60.4">U4_1</text>
<text x="17.3" y="64.8" transform="rotate(-90 17.3 64.8)">1</text>
<text x="38.2" y="60.4">U4_6</text>
<text x="45.4" y="61.6">U4_2</text>
<text x="45.4" y="65.4">U4_3</text>
<text x="82.6" y="62.9">U4_12</text>
<text x="82.6" y="65.4">U3_5</text>
<text x="108.6" y="63">10</text>
<text x="109.6" y="60.4">7</text>
<text x="109.6" y="65.5">2</text>
<text x="114.4" y="61.6">ENP</text>
<text x="114.4" y="64.2">ENT</text>
<text x="211.9" y="62.9">U10_2C</text>
<text x="211.9" y="65.4">U10_3C</text>
<text x="234.7" y="64.1">470</text>
<text x="30.5" y="71.5">1k</text>
<text x="57.9" y="70" transform="rotate(-90 57.9 70)">3</text>
<text x="74.4" y="69.9" transform="rotate(-90 74.4 69.9)">11</text>
<text x="92.4" y="66.7">U3_5</text>
<text x="92.4" y="69.3">U6_6</text>
<text x="109.6" y="68.1">9</text>
<text x="109.6" y="70.6">1</text>
<text x="114.4" y="66.7">CLK</text>
<text x="114.4" y="69.3">LOAD</text>
<text x="114.4" y="71.8">MR</text>
<text x="154.9" y="66.7">VCC</text>
<text x="211.9" y="68">U10_4C</text>
<text x="211.9" y="70.5">U10_5C</text>
<text x="5.4" y="72.8">4Mz</text>
<text x="17.3" y="76" transform="rotate(-90 17.3 76)">2</text>
<text x="63.7" y="78">74LS04</text>
<text x="80.3" y="77.9">74LS04</text>
<text x="112.9" y="75.7">74LS161</text>
<text x="161.5" y="73.1">1</text>
<text x="161.5" y="75.7">2</text>
<text x="182.9" y="75.7">12</text>
<text x="193" y="76.9">U6_12</text>
<text x="211.9" y="73.1">U10_6C</text>
<text x="211.9" y="75.6">U10_7C</text>
<text x="234.7" y="72.9">470</text>
<text x="38.2" y="79.4">U4_5</text>
<text x="57.9" y="81.2" transform="rotate(-90 57.9 81.2)">4</text>
<text x="74.4" y="82.1" transform="rotate(-90 74.4 82.1)">10</text>
<text x="160.5" y="78.2">13</text>
<text x="164.9" y="83.4">74LS10</text>
<text x="234.7" y="81.8">470</text>
<text x="21.9" y="88">30p</text>
<text x="45.4" y="88.3">U4_5</text>
<text x="45.4" y="84.5">U4_1</text>
<text x="82.6" y="84.5">U4_10</text>
<text x="91.4" y="87">U4_10</text>
<text x="92.4" y="89.6">U6_6</text>
<text x="109.6" y="85.8">1</text>
<text x="109.6" y="88.4">2</text>
<text x="114.4" y="87">A</text>
<text x="114.4" y="89.6">B</text>
<text x="125.9" y="87">Y</text>
<text x="130.8" y="85.8">6</text>
<text x="141" y="87">U7_6</text>
<text x="57.9" y="91.4" transform="rotate(-90 57.9 91.4)">5</text>
<text x="91.4" y="92">U6_12</text>
<text x="109.6" y="90.8">3</text>
<text x="109.6" y="93.4">4</text>
<text x="109.6" y="95.9">5</text>
<text x="114.4" y="92">C</text>
<text x="114.4" y="94.6">D</text>
<text x="147.2" y="93.3">U5_13</text>
<text x="147.2" y="95.8">U5_12</text>
<text x="161.5" y="92.1">3</text>
<text x="161.5" y="94.6">4</text>
<text x="182.9" y="94.6">6</text>
<text x="193" y="95.8">U6_6</text>
<text x="234.7" y="90.7">470</text>
<text x="63.8" y="99.4">74LS04</text>
<text x="92.8" y="97.1">VCC</text>
<text x="109.6" y="101">9</text>
<text x="114.4" y="97.1">E</text>
<text x="147.2" y="98.4">U5_11</text>
<text x="161.5" y="97.2">5</text>
<text x="8.3" y="105.4" transform="rotate(-90 8.3 105.4)">U3_5</text>
<text x="15.3" y="104.7">VCC</text>
<text x="46.7" y="106">U4_6</text>
<text x="57.9" y="102.6" transform="rotate(-90 57.9 102.6)">6</text>
<text x="108.6" y="103.5">10</text>
<text x="108.6" y="106.1">11</text>
<text x="114.4" y="102.2">F</text>
<text x="114.4" y="104.7">G</text>
<text x="114.4" y="107.3">H</text>
<text x="164.9" y="102.3">74LS10</text>
<text x="205.6" y="102.2">U10_2C</text>
<text x="223.3" y="104.6">470</text>
<text x="60" y="113.7">1</text>
<text x="81.4" y="113.7">12</text>
<text x="93.9" y="112.3">U4_12</text>
<text x="108.6" y="108.6">12</text>
<text x="108.6" y="111.1">13</text>
<text x="114.4" y="109.8">I</text>
<text x="114.4" y="112.3">J</text>
<text x="148.2" y="112.3">U8_6</text>
<text x="160.5" y="113.7">10</text>
<text x="161.5" y="111.1">9</text>
<text x="182.9" y="113.7">8</text>
<text x="205.6" y="109.8">U10_3C</text>
<text x="223.3" y="112.2">470</text>
<text x="244.1" y="112.4">1</text>
<text x="46.7" y="114.9">U4_2</text>
<text x="64.8" y="114.9">CLK</text>
<text x="75.1" y="114.9">Q1</text>
<text x="75.1" y="117.4">Q2</text>
<text x="75.1" y="120">Q3</text>
<text x="81.4" y="116.2">11</text>
<text x="81.4" y="118.8">9</text>
<text x="112.9" y="115">HD74LS54</text>
<text x="160.5" y="116.2">11</text>
<text x="193" y="114.9">U6_8</text>
<text x="205.6" y="117.4">U10_4C</text>
<text x="223.3" y="119.8">470</text>
<text x="244.1" y="115">2</text>
<text x="244.1" y="117.5">3</text>
<text x="244.1" y="120">4</text>
<text x="10.2" y="121">10k</text>
<text x="20.3" y="121">10k</text>
<text x="75.1" y="122.5">Q4</text>
<text x="75.1" y="125">Q5</text>
<text x="81.4" y="121.3">6</text>
<text x="81.4" y="123.8">5</text>
<text x="92.8" y="125">U3_5</text>
<text x="164.9" y="121.4">74LS10</text>
<text x="205.6" y="125">U10_5C</text>
<text x="244.1" y="122.6">5</text>
<text x="244.1" y="125.1">6</text>
<text x="60" y="128.9">2</text>
<text x="64.8" y="130.1">MR</text>
<text x="75.1" y="127.6">Q6</text>
<text x="75.1" y="130.1">Q7</text>
<text x="81.4" y="126.4">4</text>
<text x="81.4" y="128.9">3</text>
<text x="223.3" y="127.5">470</text>
<text x="244.1" y="127.7">7</text>
<text x="18.5" y="137.5" transform="rotate(-90 18.5 137.5)">U8_6</text>
<text x="63.4" y="134.1">CD4024BE</text>
<text x="63.4" y="136.6">VDD=VCC</text>
<text x="99.1" y="132.3">U8_15</text>
<text x="205.6" y="132.7">U10_6C</text>
<text x="223.3" y="135.1">470</text>
<text x="244.9" y="132.8">CONN-H7</text>
<text x="63.4" y="139.1">VSS=GND</text>
<text x="100.1" y="139.9">U8_9</text>
<text x="113.5" y="138.7">2</text>
<text x="124.6" y="138.7">1</text>
<text x="132.7" y="138.7">13</text>
<text x="144.9" y="138.7">12</text>
<text x="155" y="139.9">U9_12</text>
<text x="205.6" y="140.3">U10_7C</text>
<text x="223.3" y="142.7">470</text>
<text x="60" y="146.7">3</text>
<text x="60" y="149.2">4</text>
<text x="64.8" y="147.9">D0</text>
<text x="75.1" y="147.9">Q0</text>
<text x="81.4" y="146.7">14</text>
<text x="81.4" y="149.2">13</text>
<text x="116.8" y="145.2">74HC04</text>
<text x="137" y="145.2">74HC04</text>
<text x="45.4" y="155.5">U8_6</text>
<text x="60" y="151.8">5</text>
<text x="60" y="154.3">6</text>
<text x="64.8" y="150.4">D1</text>
<text x="64.8" y="153">D2</text>
<text x="64.8" y="155.5">D3</text>
<text x="75.1" y="150.4">Q1</text>
<text x="75.1" y="153">Q2</text>
<text x="75.1" y="155.5">Q3</text>
<text x="81.4" y="151.8">12</text>
<text x="81.4" y="154.3">11</text>
<text x="98.4" y="155.3">U9_12</text>
<text x="115.9" y="154.3">3</text>
<text x="127.1" y="154.3">4</text>
<text x="132.6" y="154.3">11</text>
<text x="144.8" y="154.3">10</text>
<text x="154.9" y="155.5">U9_10</text>
<text x="163.7" y="154.3">U9_12</text>
<text x="180.6" y="153.1">1</text>
<text x="180.6" y="155.6">2</text>
<text x="185.4" y="154.3">1B</text>
<text x="194" y="151.7">COM</text>
<text x="195.8" y="154.3">1C</text>
<text x="201.9" y="153.1">16</text>
<text x="201.9" y="155.6">15</text>
<text x="201.9" y="150.5">9</text>
<text x="59" y="161.9">10</text>
<text x="60" y="159.4">7</text>
<text x="64.8" y="160.6">ENP</text>
<text x="73.6" y="158.1">RCO</text>
<text x="81.4" y="156.9">15</text>
<text x="91.5" y="158.1">U8_15</text>
<text x="119.3" y="160.7">74HC04</text>
<text x="136.9" y="160.7">74HC04</text>
<text x="163.7" y="161.9">U9_10</text>
<text x="180.6" y="158.1">3</text>
<text x="180.6" y="160.7">4</text>
<text x="185.4" y="156.8">2B</text>
<text x="185.4" y="159.3">3B</text>
<text x="185.4" y="161.9">4B</text>
<text x="195.8" y="156.8">2C</text>
<text x="195.8" y="159.3">3C</text>
<text x="195.8" y="161.9">4C</text>
<text x="201.9" y="158.1">14</text>
<text x="201.9" y="160.7">13</text>
<text x="213.3" y="161.9">U10_4C</text>
<text x="213.3" y="159.3">U10_3C</text>
<text x="213.3" y="156.8">U10_2C</text>
<text x="45.8" y="163.1">VCC</text>
<text x="46.7" y="165.7">U7_6</text>
<text x="60" y="164.5">2</text>
<text x="60" y="167">9</text>
<text x="64.8" y="163.1">ENT</text>
<text x="64.8" y="165.7">CLK</text>
<text x="164.7" y="167">U9_8</text>
<text x="180.6" y="163.2">5</text>
<text x="180.6" y="165.8">6</text>
<text x="185.4" y="164.4">5B</text>
<text x="185.4" y="167">6B</text>
<text x="195.8" y="164.4">5C</text>
<text x="195.8" y="167">6C</text>
<text x="201.9" y="163.2">12</text>
<text x="201.9" y="165.8">11</text>
<text x="213.3" y="167">U10_6C</text>
<text x="213.3" y="164.4">U10_5C</text>
<text x="46.7" y="168.2">U8_9</text>
<text x="46.7" y="170.8">U6_8</text>
<text x="60" y="169.6">1</text>
<text x="64.8" y="168.2">LOAD</text>
<text x="64.8" y="170.8">MR</text>
<text x="115.9" y="169.6">5</text>
<text x="127.1" y="169.6">6</text>
<text x="133.6" y="169.6">9</text>
<text x="144.8" y="169.6">8</text>
<text x="154.9" y="170.8">U9_8</text>
<text x="164.7" y="169.5">U8_9</text>
<text x="180.6" y="168.3">7</text>
<text x="183.9" y="173.4">ULN2003A</text>
<text x="185.4" y="169.5">7B</text>
<text x="195.8" y="169.5">7C</text>
<text x="201.9" y="168.3">10</text>
<text x="213.3" y="169.5">U10_7C</text>
<text x="63.4" y="174.7">74LS161</text>
<text x="119.3" y="176">74HC04</text>
<text x="136.9" y="176">74HC04</text>
</g>
</svg>
